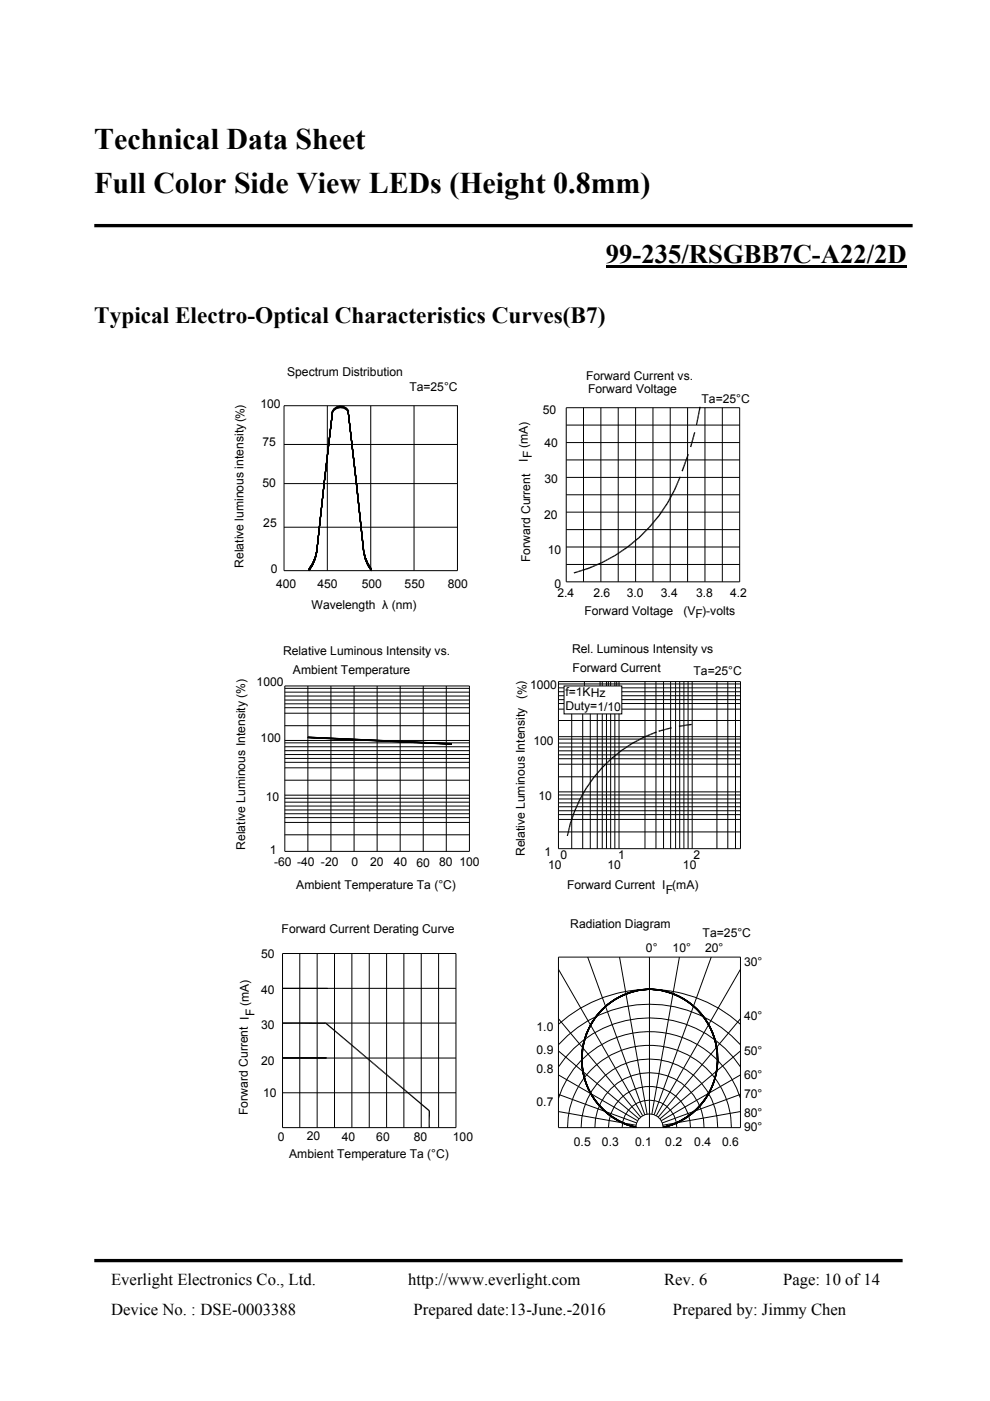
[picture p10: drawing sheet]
<svg xmlns="http://www.w3.org/2000/svg" width="210mm" height="297mm" viewBox="0 0 210 297" stroke-linecap="round" stroke-linejoin="round" font-family="sans-serif">
<path d="M128.5 56.3h63.8v.5h-63.8z" fill="#000"/>
<path d="M20 47.8h173.6M20 267.3h171.5" fill="none" stroke="#000" stroke-width=".71" stroke-linecap="butt"/>
<g fill="none" stroke="#000" stroke-width=".21">
<path d="M60.2 94.2h36.8M69.4 86v35M70.5 87.2l-1.7 15.1M70.6 87l-1.8 15.5M73.8 86.9l1.8 15.6M73.8 87l1.8 15.5M74 87.5a1.99 1.99 0 0 0-1.9-1.1 1.99 1.99 0 0 0-1.7 1.3M74 87.4a1.99 1.99 0 0 0-1.9-1 1.99 1.99 0 0 0-1.7 1.2M74 87.3a1.99 1.99 0 0 0-1.9-1 1.99 1.99 0 0 0-1.7 1.2M74 87.3a1.97 1.97 0 0 0-1.9-1.1 1.97 1.97 0 0 0-1.7 1.2M74 87.2a1.99 1.99 0 0 0-1.9-1.1 1.99 1.99 0 0 0-1.7 1.3M74 87.1a1.97 1.97 0 0 0-1.9-1 1.97 1.97 0 0 0-1.7 1.2"/>
<path d="M78.6 86v35M87.8 86v35M97 86v35h-36.8v-35h36.9M120.1 93.8h36.8M120.1 86.4h36.8v37h-36.8zM120.1 97.5h36.8M120.1 90.1h36.8M123.8 86.4v37M127.4 86.4v37M131.1 86.4v37M134.8 86.4v37M138.5 86.4v37"/>
<path d="M142.2 86.4v37M145.8 86.4v37M149.5 86.4v37M153.2 86.4v37M60.2 102.5h36.8M60.2 111.8h36.8M67.2 117.1l-.3 1.5-.6 1.3-.8 1.2 .8-1.3 .6-1.3zM67.2 117.1l-.3 1.4-.6 1.3-.8 1.2M67.2 117.1l-.4 1.4-.5 1.3-.8 1.2M67.2 117.1l-.4 1.3-.5 1.4-.8 1.2 .8-1.3 .5-1.3 .4-1.3-.4 1.3-.5 1.3-.8 1.2 .8-1.2 .5-1.3 .4-1.4-.4 1.4-.5 1.3-.8 1.2M67.2 116.9l-.4 1.4-.5 1.4-.8 1.1M67.2 116.9l-.4 1.4-.5 1.3-.8 1.2"/>
<path d="M67.2 116.9l-.4 1.4-.5 1.3-.8 1.2 .8-1.2 .5-1.3 .4-1.4M67.2 116.8l-.4 1.4-.5 1.3-.8 1.2M67.2 116.8l-.4 1.4-.5 1.3-.8 1.2 .8-1.2 .5-1.3 .4-1.4-.4 1.4-.5 1.2-.8 1.2M67.2 116.7l-.4 1.4-.5 1.3-.8 1.2 .8-1.2 .5-1.3zM68.8 102.3l-1.6 14.9M68.8 102.1l-1.6 14.8M75.6 102.3l1.5 14.9 .3 1.4 .6 1.3 .8 1.1-.8-1.2-.6-1.3-.3-1.4 .3 1.4 .6 1.3 .8 1.2-.8-1.2-.5-1.3-.4-1.4 .4 1.3 .5 1.4 .8 1.1-.8-1.2-.5-1.3-.4-1.4 .4 1.4 .5 1.3 .8 1.2-.8-1.2-.5-1.3-.4-1.4 .4 1.3 .5 1.4 .8 1.2M75.6 102.1l1.5 14.8M77.1 116.8l.4 1.4 .5 1.3 .8 1.2-.8-1.2-.5-1.3-.4-1.3 .4 1.4 .5 1.3 .8 1.2M77.1 116.9l.4 1.4 .5 1.3 .8 1.2M77.1 116.9l.4 1.4 .5 1.4 .8 1.1M77.2 116.7l.3 1.4 .5 1.3 .8 1.2-.8-1.2-.5-1.3-.3-1.3 .3 1.4 .5 1.3 .8 1.2"/>
<path d="M77.2 116.8l.3 1.4 .5 1.3 .8 1.2M120.1 116h36.8M120.1 108.6h36.8M120.1 101.2h36.8M120.1 119.7h36.8M120.1 112.3h36.8M120.1 104.9h36.8M60.4 145.4h39.2v35.1h-39.2zM60.4 145.9h39.2M60.4 146.7h39.2M60.4 147.6h39.2M60.4 148.4h39.2"/>
<path d="M60.4 149.2h39.2M60.4 150.1h39.2M60.4 157.5h39.2M60.4 158.3h39.2M60.4 159.2h39.2M60.4 160h39.2M60.4 153.9h39.2M60.4 151.2h39.2M60.4 157h39.2M65.3 145.4v35.1M65.3 156.3l30.5 1.5M65.3 156.4l30.5 1.4"/>
<path d="M70.2 145.4v35.1M75.1 145.4v35.1M80 145.4v35.1M84.9 145.4v35.1M89.8 145.4v35.1M94.7 145.4v35.1M95.8 157.6l-30.5-1.3 30.5 1.4M118.4 144.5h38.7v35.4h-38.7zM118.4 150.3h1.2M118.4 149.2h1.2M118.4 148.3h1.2M118.4 147.5h1.2"/>
<path d="M118.4 146.7h1.2M118.4 145.8h1.2M118.4 145h38.7M118.4 156.7h38.7M118.4 157.5h38.7M118.4 158.4h38.7M118.4 159.2h38.7M118.4 156.2h38.7M119.6 145.4h12.3v6h-12.3zM121.3 151.4v28.5M123.6 151.4v28.5M124 144.5v.9"/>
<path d="M125.2 151.4v28.5M126.7 151.4v28.5M127.3 144.5v.9M127.7 144.5v.9M127.7 151.4v28.5M128.6 144.5v.9M128.6 151.4v28.5M129 144.5v.9M129.5 144.5v.9M129.5 151.4v28.5M130.4 144.5v.9M130.4 151.4v28.5"/>
<path d="M130.8 144.5v.9M131.3 144.5v.9M131.3 151.4v28.5M131.9 150.3h25.2M131.9 149.2h25.2M131.9 148.3h25.2M131.9 147.5h25.2M131.9 146.7h25.2M131.9 145.8h25.2M136.8 144.5v35.4M139.1 144.5v35.4M140.7 144.5v35.4"/>
<path d="M142.2 144.5v35.4M143.3 144.5v35.4M144.2 144.5v35.4M145.1 144.5v35.4M145.9 144.5v35.4M146.8 144.5v35.4M152.1 144.5v35.4M154.4 144.5v35.4M156 144.5v35.4M157.1 152.8h-38.7M60.4 169.2h39.2M60.4 170.1h39.2"/>
<path d="M60.4 170.9h39.2M60.4 171.7h39.2M60.4 172.5h39.2M60.4 173.4h39.2M60.4 177h39.2M60.4 174.4h39.2M60.4 168.6h39.2M60.4 160.8h39.2M60.4 161.6h39.2M60.4 165.4h39.2M60.4 162.8h39.2M118.4 168.6h38.7"/>
<path d="M118.4 169.4h38.7M118.4 170.2h38.7M118.4 171h38.7M118.4 171.9h38.7M118.4 172.7h38.7M118.4 176.4h38.7M118.4 173.7h38.7M118.4 167.9h38.7M118.4 160h38.7M118.4 160.9h38.7M118.4 164.7h38.7M118.4 162h38.7"/>
<path d="M59.9 202.2h36.8v36.9h-36.8zM59.9 216.9h36.8M63.6 202.2v36.9M67.3 202.2v36.9M69.5 209.5h-9.6h36.8M71 202.2v36.9M74.6 202.2v36.9M78.3 202.2v36.9M82 202.2v36.9M85.7 202.2v36.9M89.3 202.2v36.9M93 202.2v36.9"/>
<path d="M118.4 205.5l17.9 31.1M118.4 217.2a28.9 28.9 0 0 1 38.7 0M118.4 202.9h38.7v36.2h-38.7zM118.4 216l17.5 20.9M124.7 202.9l12.1 33.4M127.8 214a14 14 0 0 1 22.2 2.8 14.9 14.9 0 0 1-9.3 22.3 2.9 2.9 0 0 0-2.9-2.9 2.9 2.9 0 0 0-2.9 2.9 14.9 14.9 0 0 1-7.1-25.1zM127.8 213.9a14.9 14.9 0 0 0 7.1 25.1 14.8 14.8 0 0 1-11.4-16.8 14.8 14.8 0 0 1 16.2-12.3 14.8 14.8 0 0 1 12.4 14.2 14.8 14.8 0 0 1-11.4 14.9 14.9 14.9 0 0 0 11.4-15.9 14.9 14.9 0 0 0-14.3-13.4 14.8 14.8 0 0 0-10 4.2zM127.9 213.9a14.9 14.9 0 0 0 7 25.1 14.8 14.8 0 0 1-11.3-16.8 14.8 14.8 0 0 1 16.2-12.3 14.8 14.8 0 0 1 12.4 14.2 14.8 14.8 0 0 1-11.5 14.9 14.8 14.8 0 0 0 11.4-16.8 14.8 14.8 0 0 0-16.2-12.3 15.1 15.1 0 0 0-8 4zM127.9 213.9a14 14 0 0 1 22.1 2.9 14.9 14.9 0 0 1-9.3 22.2 14.8 14.8 0 0 0 11.3-16.8 14.8 14.8 0 0 0-16.2-12.3 14.8 14.8 0 0 0-12.4 14.2 14.8 14.8 0 0 0 11.5 14.9 14.9 14.9 0 0 1-7-25.1zM127.9 213.9a14.9 14.9 0 0 0 7.1 25.1 14.8 14.8 0 0 1-11.4-16.8 14.8 14.8 0 0 1 16.2-12.3 14.8 14.8 0 0 1 12.5 14.2 14.8 14.8 0 0 1-11.5 14.9 14.8 14.8 0 0 0 11.3-16.8 14.8 14.8 0 0 0-16.2-12.3 15.1 15.1 0 0 0-8 4zM131.4 202.9l5.8 33.3M137.8 202.9v36.2"/>
<path d="M144.1 202.9l-5.8 33.3M150.9 202.9l-12.2 33.4M157.1 205.5l-17.9 31.1M157.1 216l-17.5 20.9M59.9 224.3h9.4M59.9 231.7h36.8M59.9 224.3h36.8M118.4 232.9a20.2 20.2 0 0 1 19.4-14.2 20.2 20.2 0 0 1 19.3 14.2M118.4 226.2a23.1 23.1 0 0 1 38.7 0M118.4 221.5a26 26 0 0 1 38.7 0M118.4 222.8l17.1 14.4M118.4 232l16.6 6.1"/>
<path d="M118.4 235.7l16.5 2.9M118.4 227.9l16.8 9.7M120.4 239.1a17.4 17.4 0 0 1 17.4-17.5 17.4 17.4 0 0 1 17.3 17.5M123.3 239.1a14.5 14.5 0 0 1 14.4-14.6 14.5 14.5 0 0 1 14.5 14.6M126.2 239.1a11.6 11.6 0 0 1 11.6-11.7 11.6 11.6 0 0 1 11.5 11.7M129.1 239.1a8.7 8.7 0 0 1 8.7-8.7 8.7 8.7 0 0 1 8.7 8.7M132 239.1a5.8 5.8 0 0 1 5.8-5.8 5.8 5.8 0 0 1 5.8 5.8M134.9 239a14.8 14.8 0 0 1-11.4-16.9 14.8 14.8 0 0 1 16.2-12.3 14.9 14.9 0 0 1 12.4 14.2 14.9 14.9 0 0 1-11.4 15 14.8 14.8 0 0 0 11.3-16.9 14.8 14.8 0 0 0-16.2-12.3 14.9 14.9 0 0 0-12.4 14.2 14.9 14.9 0 0 0 11.5 15M134.9 239.1a14.8 14.8 0 0 1-11.3-16.9 14.8 14.8 0 0 1 16.1-12.3 14.9 14.9 0 0 1 12.5 14.2 14.9 14.9 0 0 1-11.5 15M140.7 239.1a14.8 14.8 0 0 0 11.3-16.9 14.8 14.8 0 0 0-16.1-12.3 14.9 14.9 0 0 0-12.5 14.2 14.9 14.9 0 0 0 11.5 15 14.9 14.9 0 0 1-11.4-16 14.9 14.9 0 0 1 14.4-13.3 14.9 14.9 0 0 1 14.3 13.3 14.9 14.9 0 0 1-11.4 16M140.7 239a14.8 14.8 0 0 0 11.3-16.9 14.8 14.8 0 0 0-16.1-12.3 14.9 14.9 0 0 0-12.5 14.2 14.9 14.9 0 0 0 11.5 15 14.9 14.9 0 0 1-11.4-16 14.9 14.9 0 0 1 14.4-13.3 14.9 14.9 0 0 1 14.3 13.3 14.9 14.9 0 0 1-11.4 16M157.1 232l-16.6 6.1"/>
<path d="M157.1 227.9l-16.8 9.7M157.1 222.8l-17.1 14.4M157.1 235.7l-16.5 2.9"/>
</g>
<path d="M59.9 216.9h9.2M91 235.4v3.7" fill="none" stroke="#000" stroke-width=".28"/>
<g fill="#000">
<path d="M145.9 96.3l.2 .1-1.6 3.4zM146.1 96.4l-1.3 3.5-.3-.1zM147.2 91.6l.3 .1-1.2 3zM147.5 91.7l-.9 3.1-.3-.1zM148.3 86.3l.3 .1-1 3.7zM148.6 86.4l-.8 3.7h-.2zM148.3 86.3l.3 .1zM127.6 119.2l2.7-1.5 .2 .2zM127.6 119.2l2.9-1.3-2.8 1.5zM130.3 117.7l2.6-1.8 .2 .3zM130.3 117.7l2.8-1.5-2.6 1.7zM132.9 115.9l2.5-2 .2 .3z"/>
<path d="M132.9 115.9l2.7-1.7-2.5 2zM137.6 111.7l.2 .2-2.4 2zM135.4 113.9l2.4-2-2.2 2.3zM139.6 109.3l.2 .2-2.2 2.2zM137.6 111.7l2.2-2.2-2 2.4zM141.4 106.7l.2 .1-2 2.5zM141.6 106.8l-1.8 2.7-.2-.2zM142.9 103.9l.3 .2-1.8 2.6zM143.2 104.1l-1.6 2.7-.2-.1zM144.1 101l.3 .1-1.5 2.8zM144.4 101.1l-1.2 3-.3-.2zM121.7 121.3l3-.9 .1 .3z"/>
<path d="M121.7 121.3l3.1-.6-3 .9zM124.7 120.4l2.9-1.2 .1 .2zM124.7 120.4l3-1-2.9 1.3zM129.7 160.6l2.2-1.7 .1 .2zM129.7 160.6l2.3-1.5-2.1 1.7zM131.9 158.9l2.3-1.5 .1 .2zM131.9 158.9l2.4-1.3-2.3 1.5zM134.2 157.4l2.5-1.3 .1 .3zM134.2 157.4l2.6-1-2.5 1.2zM136.7 156.1l2.5-1 .1 .2zM136.7 156.1l2.6-.8-2.5 1.1zM139.8 154.9v.2z"/>
<path d="M139.8 154.9l2.6-.7 .1 .2zM139.8 154.9l2.7-.5-2.7 .7zM120.9 174.5l.2 .1-.9 2.6zM121.1 174.6l-.6 2.6h-.3zM121.8 171.9l.2 .1-1.1 2.5zM122 172l-.9 2.6-.2-.1zM122.9 169.4l.2 .1-1.3 2.4zM123.1 169.5l-1.1 2.5-.2-.1zM124.3 166.9l.2 .2-1.6 2.3zM124.5 167.1l-1.4 2.4-.2-.1zM125.9 164.7l.2 .1-1.8 2.1zM126.1 164.8l-1.6 2.3-.2-.2z"/>
<path d="M127.7 162.6l.2 .2-2 1.9zM125.9 164.7l2-1.9-1.8 2zM127.7 162.6l2-2 .2 .2zM127.7 162.6l2.2-1.8-2 2zM69 217.1l22.2 18.3-.3 .2zM69.1 216.8l22.1 18.6-22.2-18.3z"/>
</g>
<path d="M144 153.6h2.7M144 153.9h2.7" fill="none" stroke="#000" stroke-width=".38"/>
<g font-size="6.3">
<text x="20" y="31.5">Technical Data Sheet</text>
<text x="20" y="40.9">Full Color Side View LEDs (Height 0.8mm)</text>
</g>
<text font-size="5.7" x="128.5" y="55.7">99-235/RSGBB7C-A22/2D</text>
<text font-size="4.9" x="20" y="68.6">Typical Electro-Optical Characteristics Curves(B7)</text>
<g font-size="3.5">
<text x="23.6" y="272.4">Everlight Electronics Co., Ltd.</text>
<text x="86.6" y="272.4">http://www.everlight.com</text>
<text x="140.8" y="272.4">Rev. 6</text>
<text x="166.1" y="272.4">Page: 10 of 14</text>
<text x="23.6" y="278.7">Device No. : DSE-0003388</text>
<text x="87.7" y="278.7">Prepared date:13-June.-2016</text>
<text x="142.7" y="278.7">Prepared by: Jimmy Chen</text>
</g>
<g font-size="2.6">
<text x="60.9" y="79.7">Spectrum Distribution</text>
<text x="86.8" y="82.9">Ta=25°C</text>
<text x="124.3" y="80.5">Forward Current vs.</text>
<text x="124.8" y="83.3">Forward Voltage</text>
<text x="55.2" y="86.4">100</text>
<text x="115.1" y="87.7">50</text>
<text x="148.8" y="85.4">Ta=25°C</text>
<text x="55.7" y="94.6">75</text>
<text x="112" y="95" transform="rotate(-90 112 95)">(mA)</text>
<text x="115.5" y="94.8">40</text>
<text x="112" y="97.9" transform="rotate(-90 112 97.9)">I</text>
<text x="112.8" y="97" transform="rotate(-90 112.8 97)">F</text>
<text x="55.7" y="103.3">50</text>
<text x="115.5" y="102.4">30</text>
<text x="55.8" y="111.8">25</text>
<text x="115.4" y="110">20</text>
<text x="112.5" y="119.2" transform="rotate(-90 112.5 119.2)">Forward Current</text>
<text x="116.2" y="117.4">10</text>
<text x="51.6" y="120.4" transform="rotate(-90 51.6 120.4)">Relative luminous intensity (%)</text>
<text x="57.4" y="121.5">0</text>
<text x="58.6" y="124.7">400</text>
<text x="67.3" y="124.7">450</text>
<text x="76.7" y="124.7">500</text>
<text x="85.8" y="124.8">550</text>
<text x="95" y="124.8">800</text>
<text x="117.6" y="124.7">0</text>
<text x="66.1" y="129.1">Wavelength λ (nm)</text>
<text x="118.2" y="126.6">2.4</text>
<text x="124" y="130.3">Forward Voltage</text>
<text x="125.9" y="126.6">2.6</text>
<text x="132.9" y="126.6">3.0</text>
<text x="140.2" y="126.6">3.4</text>
<text x="144.9" y="130.3">(V )-volts</text>
<text x="147.5" y="131.1">F</text>
<text x="147.6" y="126.6">3.8</text>
<text x="154.9" y="126.6">4.2</text>
<text x="60.1" y="138.8">Relative Luminous Intensity vs.</text>
<text x="62.1" y="142.9">Ambient Temperature</text>
<text x="121.3" y="138.3">Rel. Luminous Intensity vs</text>
<text x="121.5" y="142.4">Forward Current</text>
<text x="147.1" y="143.2">Ta=25°C</text>
<text x="54.4" y="145.5">1000</text>
<text x="111.4" y="148.2" transform="rotate(-90 111.4 148.2)">(%)</text>
<text x="112.4" y="146.2">1000</text>
<text x="119.9" y="147.7">f=1KHz</text>
<text x="119.9" y="150.6">Duty=1/10</text>
<text x="55.3" y="157.3">100</text>
<text x="113.1" y="157.9">100</text>
<text x="56.4" y="169.8">10</text>
<text x="114.2" y="169.7">10</text>
<text x="52" y="180.2" transform="rotate(-90 52 180.2)">Relative Luminous Intensity (%)</text>
<text x="57.3" y="181.1">1</text>
<text x="58.1" y="183.7">-60 -40 -20</text>
<text x="74.5" y="183.7">0</text>
<text x="78.5" y="183.7">20</text>
<text x="83.5" y="183.7">40</text>
<text x="88.3" y="183.8">60</text>
<text x="93.1" y="183.7">80</text>
<text x="97.5" y="183.7">100</text>
<text x="111.3" y="181.5" transform="rotate(-90 111.3 181.5)">Relative Luminous Intensity</text>
<text x="115.5" y="181.5">1</text>
<text x="116.3" y="184.2">10</text>
<text x="118.9" y="182.2">0</text>
<text x="128.9" y="184.2">10</text>
<text x="131.1" y="182.2">1</text>
<text x="144.8" y="184.3">10</text>
<text x="147.1" y="182.2">2</text>
<text x="62.8" y="188.5">Ambient Temperature Ta (°C)</text>
<text x="120.3" y="188.6">Forward Current I (mA)</text>
<text x="141.2" y="189.5">F</text>
<text x="59.7" y="197.8">Forward Current Derating Curve</text>
<text x="120.9" y="196.7">Radiation Diagram</text>
<text x="55.4" y="203.1">50</text>
<text x="137" y="201.8">0°</text>
<text x="142.7" y="201.8">10°</text>
<text x="149" y="198.7">Ta=25°C</text>
<text x="149.5" y="201.8">20°</text>
<text x="157.8" y="204.8">30°</text>
<text x="52.7" y="213.3" transform="rotate(-90 52.7 213.3)">(mA)</text>
<text x="54" y="215.4" transform="rotate(-90 54 215.4)">F</text>
<text x="55.4" y="210.8">40</text>
<text x="55.4" y="218.1">30</text>
<text x="113.8" y="218.6">1.0</text>
<text x="157.8" y="216.2">40°</text>
<text x="55.4" y="225.8">20</text>
<text x="113.8" y="227.6">0.8</text>
<text x="113.8" y="223.4">0.9</text>
<text x="157.8" y="223.6">50°</text>
<text x="55.8" y="232.6">10</text>
<text x="157.8" y="228.7">60°</text>
<text x="157.8" y="232.8">70°</text>
<text x="52.6" y="236.4" transform="rotate(-90 52.6 236.4)">Forward Current I</text>
<text x="113.8" y="234.5">0.7</text>
<text x="157.8" y="239.8">90°</text>
<text x="157.8" y="236.7">80°</text>
<text x="58.9" y="241.8">0</text>
<text x="61.3" y="245.5">Ambient Temperature Ta (°C)</text>
<text x="65" y="241.8">20</text>
<text x="72.5" y="242">40</text>
<text x="79.8" y="242">60</text>
<text x="87.8" y="242">80</text>
<text x="96.1" y="242">100</text>
<text x="121.7" y="243.1">0.5</text>
<text x="127.7" y="243.1">0.3</text>
<text x="134.7" y="243.1">0.1</text>
<text x="141.1" y="243.1">0.2</text>
<text x="147.3" y="243.1">0.4</text>
<text x="153.1" y="243.1">0.6</text>
</g>
</svg>
